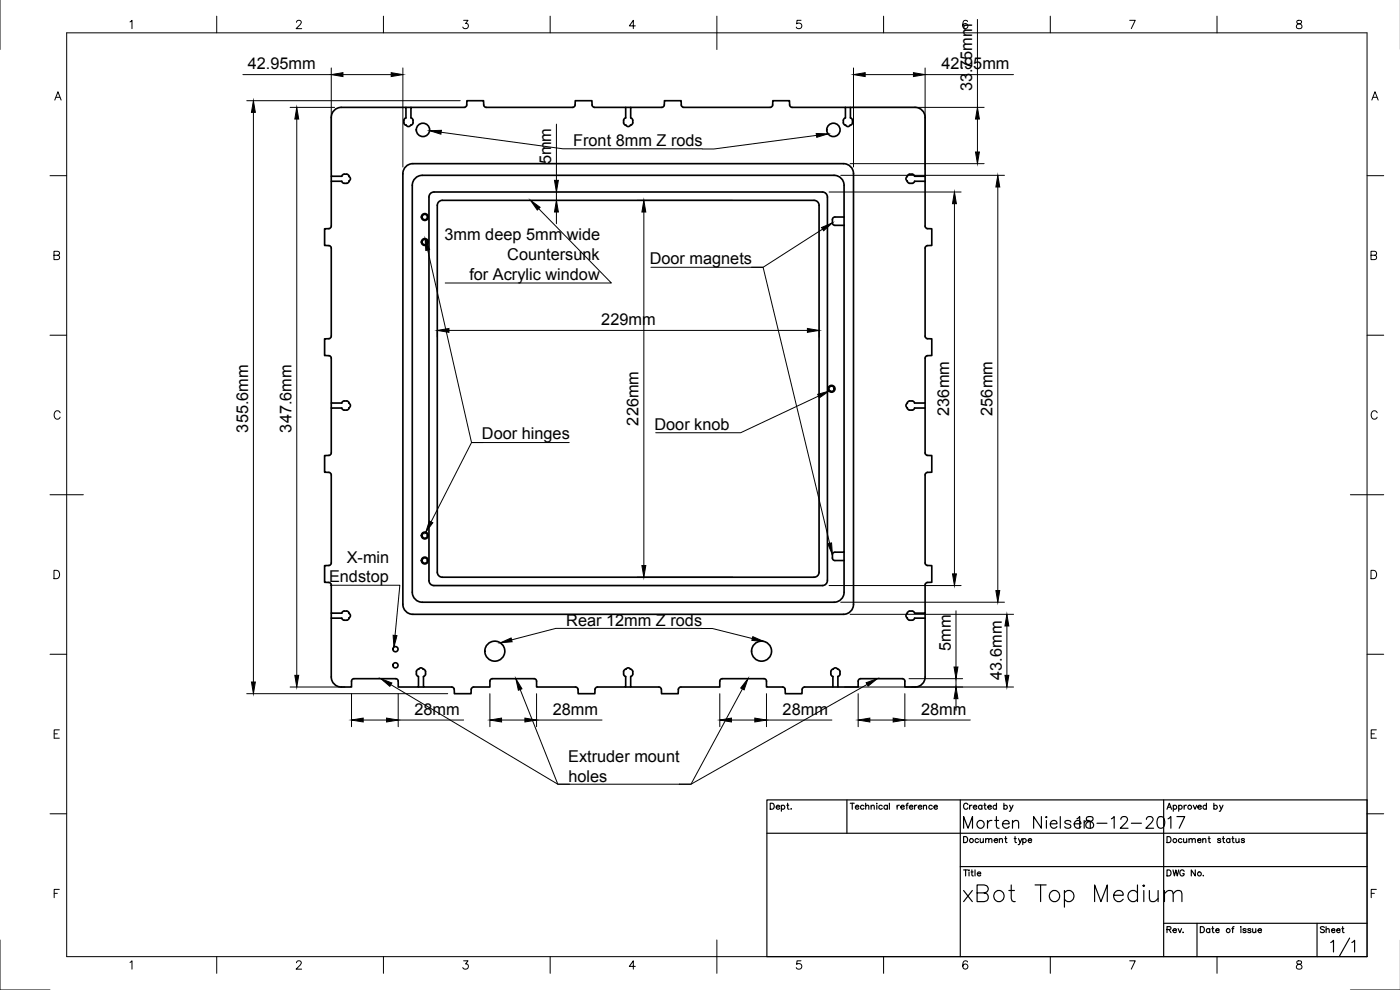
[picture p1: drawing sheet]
<svg xmlns="http://www.w3.org/2000/svg" width="420mm" height="297mm" viewBox="0 0 420 297" stroke-linecap="round" stroke-linejoin="round" font-family="sans-serif">
<!-- layer: Visible -->
<g fill="none" stroke="#000" stroke-width=".5">
<path d="M100.1 33.3a2.99 2.99 0 0 1 2.3-1.1h19.4v3.2a1.22 1.22 0 0 0-.6 1.1 1.22 1.22 0 0 0 .6 1.1 .89 .89 0 0 0 1.5 0 1.22 1.22 0 0 0 .7-1.1 1.22 1.22 0 0 0-.7-1.1v-3.2h16l.7-.4 .1-1.6h5l.1 1.6 .7 .4h25.9l.7-.4 .1-1.6h5l.2 1.6 .6 .4h9.4v3.2l-.3 .1a1.27 1.27 0 0 0 .3 2.1 .89 .89 0 0 0 1.5 0 1.22 1.22 0 0 0 .7-1.1 1.22 1.22 0 0 0-.7-1.1v-3.2h9.6l.4-.4 .1-1.6h5l.1 1.6 .7 .4h25.9l.7-.4 .1-1.6h5l.1 1.6 .7 .4h16v3.2l-.2 .1a1.27 1.27 0 0 0 .2 2.1 .89 .89 0 0 0 1.5 0 1.22 1.22 0 0 0 .7-1.1 1.22 1.22 0 0 0-.7-1.1v-3.2h19.4a3 3 0 0 1 3 3v17.7h-3.1a1.22 1.22 0 0 0-1.1-.7 1.22 1.22 0 0 0-1.1 .7 .89 .89 0 0 0 0 1.5 1.22 1.22 0 0 0 1.1 .7 1.22 1.22 0 0 0 1.1-.7h3.1v13.4l.5 .7 1.5 .1v5l-1.5 .2-.5 .6v26.5l.5 .7 1.5 .1v5l-1.5 .1-.5 .7v13.4h-3.1l-.1-.2a1.27 1.27 0 0 0-2.1 .2 .89 .89 0 0 0 0 1.5 1.22 1.22 0 0 0 1.1 .7 1.22 1.22 0 0 0 1.1-.7h3.1v13.5l.5 .7 1.5 .1v5l-1.5 .1-.5 .7v26.4l.5 .7 1.5 .1v5l-1.5 .1-.4 .4-.1 8.8h-3.1l-.1-.3a1.27 1.27 0 0 0-2.1 .3 .89 .89 0 0 0 0 1.5 1.22 1.22 0 0 0 1.1 .6 1.22 1.22 0 0 0 1.1-.6h3.1v17.6a3 3 0 0 1-3 3h-3l-.1-2-.7-.5h-12.5l-.7 .5-.1 2h-6v-3.1a1.22 1.22 0 0 0 .6-1.1 1.22 1.22 0 0 0-.6-1.1 .89 .89 0 0 0-1.5 0 1.22 1.22 0 0 0-.7 1.1 1.22 1.22 0 0 0 .7 1.1v3.1l-8.8 .1-.4 .4-.1 1.5h-5l-.1-1.5-.4-.4-5.2-.1v-2l-.7-.5h-12.5l-.7 .5-.1 2h-11.7l-.7 .5-.1 1.5h-5l-.1-1.5-.4-.4-8.7-.1v-3.1l.2-.1a1.27 1.27 0 0 0-.2-2.1 .89 .89 0 0 0-1.5 0 1.22 1.22 0 0 0-.7 1.1 1.22 1.22 0 0 0 .7 1.1v3.1l-8.8 .1-.4 .4-.1 1.5h-5l-.1-1.5-.7-.5h-11.7v-2l-.7-.5h-12.5l-.7 .5-.1 2-5.1 .1-.4 .4-.1 1.5h-5l-.1-1.5-.4-.4-8.8-.1v-3.1l.2-.1a1.27 1.27 0 0 0-.2-2.1 .89 .89 0 0 0-1.5 0 1.22 1.22 0 0 0-.7 1.1 1.22 1.22 0 0 0 .7 1.1v3.1h-6.1l-.1-2-.6-.5h-12.6l-.6 .5-.1 2h-3.1a3 3 0 0 1-3-3v-17.6h3.2a1.22 1.22 0 0 0 1.1 .6 1.22 1.22 0 0 0 1.1-.6 .89 .89 0 0 0 0-1.5 1.22 1.22 0 0 0-1.1-.7 1.22 1.22 0 0 0-1.1 .7h-3.2v-8.8l-.4-.4-1.6-.1v-5l1.6-.1 .4-.7v-26.4l-.4-.7-1.6-.1v-5l1.6-.1 .4-.7v-13.5h3.2l.1 .3a1.27 1.27 0 0 0 2.1-.3 .89 .89 0 0 0 0-1.5 1.22 1.22 0 0 0-1.1-.6 1.22 1.22 0 0 0-1.1 .6h-3.2v-13.4l-.4-.7-1.6-.1v-5l1.6-.1 .4-.7v-26.5l-.4-.6-1.6-.2v-5l1.6-.1 .4-.7v-13.4h3.2l.1 .2a1.27 1.27 0 0 0 2.1-.2 .89 .89 0 0 0 0-1.5 1.22 1.22 0 0 0-1.1-.7 1.22 1.22 0 0 0-1.1 .7h-3.2v-17.7l.1-.7zM121.8 32.2h1.5M187.8 32.2h1.5M253.7 32.2h1.5M99.4 52.9v1.5M122 49.8l1.2-.6 .7-.1h129.2a3 3 0 0 1 3 3v129.2a3 3 0 0 1-3 3h-129.2a3 3 0 0 1-3-3v-129.2a3 3 0 0 1 1.1-2.3zM129.4 57.9l.8-.3h116.6a1.5 1.5 0 0 1 1.5 1.5v115.1a1.5 1.5 0 0 1-1.5 1.5h-116.6a1.5 1.5 0 0 1-1.5-1.5v-115.1zM277.6 52.9v1.5M131.9 60.4l.8-.3h111.6a1.5 1.5 0 0 1 1.5 1.5v110.1a1.5 1.5 0 0 1-1.5 1.5h-111.6a1.5 1.5 0 0 1-1.5-1.5v-110.1zM250 65.3l.6-.2h2.7v2.5h-2.7l-.6-.2-.2-.5zM253.3 67.6v98.1h-3l-.5 .7 .1 1.3 .4 .4 3 .1M253.3 65.1v-9.5a3 3 0 0 0-3-3h-123.6a3 3 0 0 0-3 3v122.1a3 3 0 0 0 3 3h123.6a3 3 0 0 0 3-3v-12"/>
<path d="M99.4 120.9v1.5M277.6 120.9v1.5M99.4 184v1.5M277.6 184v1.5M125.6 206.1h1.5M187.8 206.1h1.5M250 206.1h1.5"/>
<circle cx="126.9" cy="39" r="2"/>
<circle cx="250.1" cy="39" r="2"/>
<circle cx="127.5" cy="65.1" r=".8"/>
<circle cx="127.5" cy="72.6" r=".8"/>
<circle cx="127.5" cy="72.6" r="1.03"/>
<circle cx="127.5" cy="65.1" r="1.03"/>
<circle cx="249.6" cy="116.6" r=".8"/>
<circle cx="249.6" cy="116.6" r="1.03"/>
<circle cx="127.5" cy="168.2" r=".8"/>
<circle cx="127.5" cy="160.7" r=".8"/>
<circle cx="127.5" cy="160.7" r="1.03"/>
<circle cx="127.5" cy="168.2" r="1.03"/>
<circle cx="118.7" cy="199.6" r=".78"/>
<circle cx="118.7" cy="194.8" r=".78"/>
<circle cx="148.5" cy="195.4" r="3"/>
<circle cx="228.6" cy="195.4" r="3"/>
</g>
<!-- layer: Border -->
<g fill="none" stroke="#000" stroke-width=".3">
<path d="M0 -.1v15M20 9.9h390.3v277.1h-390.3zM39 6.6l.6-.5v2.5M65 4.8v5.1M89 6.7l.5-.6 .8 .2a.78 .78 0 0 1-.2 1.1l-1.2 1.2h1.6M115.1 4.8v5.1M139.1 6.1h1.3l-.7 1a.83 .83 0 0 1 .7 1.3 .83 .83 0 0 1-1.5-.3M165.1 4.8v5.1M190.7 7.8h-1.8l1.2-1.7v2.5M215.1 4.8v10.1M240.4 6.1h-1.2l-.1 1.1a.88 .88 0 0 1 1.3-.1 .88 .88 0 0 1-.1 1.4 .88 .88 0 0 1-1.3-.4M265.2 4.8v5.1"/>
<path d="M290.4 6.5a.74 .74 0 0 0-1.1-.3 1.43 1.43 0 0 0 .5 2.4 .78 .78 0 0 0 .7-.8 .78 .78 0 0 0-.8-.8 .78 .78 0 0 0-.8 .8M315.2 4.8v5.1M339 6.1h1.7l-1.2 2.5M365.2 4.8v5.1M389.3 6.2a.51 .51 0 0 0 .2 .9 .9 .9 0 0 1 1.1 .3 .9 .9 0 0 1-.1 1.1l-.8 .1a.72 .72 0 0 1-.7-.8 .72 .72 0 0 1 .8-.6l.5-.1a.51 .51 0 0 0 .2-.9zM16.4 30l1-2.5 .9 2.5M16.8 29.2h1.2M411.7 30l1-2.5 .9 2.5M412.1 29.2h1.1M15 52.7h5M410.3 52.7h5M16.2 76.6l1.4-.1 .3-.4-.2-.5-.4-.2h-1.1v2.5h1.1a.66 .66 0 0 0 .6-.7 .66 .66 0 0 0-.6-.6"/>
<path d="M411.5 76.6l1.4-.1 .2-.4-.1-.5-.5-.2h-1v2.5h1a.66 .66 0 0 0 .7-.7 .66 .66 0 0 0-.7-.6M15 100.6h5M410.3 100.6h5M18 123.9a.92 .92 0 0 0-1-.6 .92 .92 0 0 0-.7 .9v.6a.92 .92 0 0 0 .7 1 .92 .92 0 0 0 1-.6M413.3 123.9a.92 .92 0 0 0-1-.6 .92 .92 0 0 0-.8 .9v.6a.92 .92 0 0 0 .8 1 .92 .92 0 0 0 1-.6M15 148.4h10M405.3 148.4h10M16.2 171.1h.8a1.34 1.34 0 0 1 .9 1.3 1.34 1.34 0 0 1-.9 1.2h-.8zM411.5 171.1h.8a1.34 1.34 0 0 1 .9 1.3 1.34 1.34 0 0 1-.9 1.2h-.8zM15 196.3h5M410.3 196.3h5M17.8 219h-1.5v2.5h1.5"/>
<path d="M413.1 219h-1.6v2.5h1.6M16.3 220.2h.9M411.5 220.2h1M15 244.2h5M410.3 244.2h5M16.3 268h.9M17.8 266.9h-1.5v2.5M411.5 268h1M413.1 266.9h-1.6v2.5M0 282v15h15M39 288.8l.6-.5v2.5M65 287v5"/>
<path d="M89 288.9l.5-.6 .8 .2a.78 .78 0 0 1-.2 1.1l-1.2 1.2h1.6M115.1 287v5M139.1 288.3h1.3l-.7 .9a.83 .83 0 0 1 .7 1.4 .83 .83 0 0 1-1.5-.3M165.1 287v5M190.7 290h-1.8l1.2-1.7v2.5M215.1 282v10M240.4 288.3h-1.2l-.1 1.1a.88 .88 0 0 1 1.3-.1 .88 .88 0 0 1-.1 1.4 .88 .88 0 0 1-1.3-.4M265.2 287v5M290.4 288.6a.74 .74 0 0 0-1.1-.2 1.43 1.43 0 0 0 .5 2.4 .78 .78 0 0 0 .7-.8 .78 .78 0 0 0-.8-.8 .78 .78 0 0 0-.8 .8M315.2 287v5M339 288.3h1.7l-1.2 2.5M365.2 287v5"/>
<path d="M389.3 288.4a.51 .51 0 0 0 .2 .8 .9 .9 0 0 1 1.1 .4 .9 .9 0 0 1-.1 1.1l-.8 .1a.72 .72 0 0 1-.7-.8 .72 .72 0 0 1 .8-.6l.5-.2a.51 .51 0 0 0 .2-.8zM405.3 297h14.9"/>
</g>
<!-- layer: TitleBlock -->
<g fill="none" stroke="#000" stroke-width=".35">
<path d="M230.2 240h180.1v47h-180.1zM230.2 250h180.1M231.2 241h.6a.96 .96 0 0 1 .6 .9 .96 .96 0 0 1-.6 .9h-.6zM233 242.1h1a.58 .58 0 0 0-.6-.4 .58 .58 0 0 0-.6 .5 .58 .58 0 0 0 .6 .6l.6-.3M234.5 241.9a.57 .57 0 0 1 .8-.1 .57 .57 0 0 1 0 .8 .57 .57 0 0 1-.8-.1M234.5 241.6v1.8M236.1 241.6h.6M236.4 241v1.5l.4 .3M237.4 242.6l.1 .1M254.2 240v10M255.2 241h1.2M255.8 241v1.8"/>
<path d="M256.7 242.1h1a.58 .58 0 0 0-.6-.4 .58 .58 0 0 0-.5 .5 .58 .58 0 0 0 .5 .6l.6-.3M259.3 241.9a.57 .57 0 0 0-.9-.1 .57 .57 0 0 0 0 .8 .57 .57 0 0 0 .9-.1M259.8 241.9l.4-.3 .5 .1v1.1M259.8 241v1.8M261.4 241.9l.5-.3 .4 .1 .1 1.1M261.4 241.6v1.2M263.1 241v.2zM263.1 241.6v1.2M264.8 241.9a.58 .58 0 0 0-.9-.1 .58 .58 0 0 0 0 .8 .58 .58 0 0 0 .9-.1M266.3 241.9a.58 .58 0 0 0-.8-.1 .58 .58 0 0 0 0 .8 .58 .58 0 0 0 .8-.1M266.3 241.6v1.2M266.9 241v1.8"/>
<path d="M269.2 241.6v1.2M269.9 241.6l-.4 .1-.3 .4M270.3 242.1h1.1a.58 .58 0 0 0-.7-.4 .58 .58 0 0 0-.5 .5 .58 .58 0 0 0 .6 .6l.6-.3M271.9 241.6h.6M272.6 241l-.4 .3v1.5M272.9 242.1h1.1a.58 .58 0 0 0-.7-.4 .58 .58 0 0 0-.5 .5 .58 .58 0 0 0 .6 .6l.6-.3M274.5 241.6v1.2M275.2 241.6l-.5 .1-.2 .4M275.6 242.1h1a.58 .58 0 0 0-.6-.4 .58 .58 0 0 0-.5 .5 .58 .58 0 0 0 .5 .6l.6-.3M277.1 241.9l.5-.3 .4 .1 .1 1.1M277.1 241.6v1.2M279.8 241.9a.57 .57 0 0 0-.9-.1 .57 .57 0 0 0 0 .8 .57 .57 0 0 0 .9-.1"/>
<path d="M280.3 242.1h1a.58 .58 0 0 0-.6-.4 .58 .58 0 0 0-.5 .5 .58 .58 0 0 0 .5 .6l.6-.3M288.2 240v47M289.2 251h.6a.96 .96 0 0 1 .6 .9 .96 .96 0 0 1-.6 .9h-.6zM290.5 241.4a.66 .66 0 0 0-.8-.4 .66 .66 0 0 0-.5 .7v.4a.66 .66 0 0 0 .5 .7 .66 .66 0 0 0 .8-.4M291 241.6v1.2M291.7 241.6l-.5 .1-.2 .4M292.1 242.1h1a.58 .58 0 0 0-.6-.4 .58 .58 0 0 0-.5 .5 .58 .58 0 0 0 .5 .6l.6-.3M293.7 251.9a.57 .57 0 0 0-.9-.1 .57 .57 0 0 0 0 .8 .57 .57 0 0 0 .9 0M294.2 251.6l.1 1.1 .4 .1 .4-.3M294.7 241.9a.57 .57 0 0 0-.9-.1 .57 .57 0 0 0 0 .8 .57 .57 0 0 0 .9-.1M294.7 241.6v1.2M295.1 251.6v1.2"/>
<path d="M295.3 241.6h.6M295.5 241v1.5l.5 .3M295.8 252l.4-.4 .5 .1v1.1M295.8 251.6v1.2M296.5 242.1h1a.58 .58 0 0 0-.6-.4 .58 .58 0 0 0-.5 .5 .58 .58 0 0 0 .5 .6l.6-.3M296.7 252l.5-.4 .4 .1 .1 1.1M298.4 252.1h1a.58 .58 0 0 0-.6-.4 .58 .58 0 0 0-.5 .5 .58 .58 0 0 0 .5 .6l.6-.2M299.1 241.9a.57 .57 0 0 0-.9-.1 .57 .57 0 0 0 0 .8 .57 .57 0 0 0 .9-.1M299.1 241v1.8M299.9 252l.4-.4 .5 .1 .1 1.1M299.9 251.6v1.2M301.3 241.9a.57 .57 0 0 1 .8-.1 .57 .57 0 0 1 0 .8 .57 .57 0 0 1-.8-.1"/>
<path d="M301.3 241v1.8M301.8 251v1.5l.4 .3M303 241.6l.5 1.2 .5-1.2M304.6 251v1.5l.5 .3M305.7 251.6l.5 1.2 .5-1.2M306.2 252.8l-.4 .6h-.2M306.9 251.9a.57 .57 0 0 1 .9-.1 .57 .57 0 0 1 0 .8 .57 .57 0 0 1-.9 0M306.9 251.6v1.8M308.6 252.1h1a.58 .58 0 0 0-.6-.4 .58 .58 0 0 0-.5 .5 .58 .58 0 0 0 .5 .6l.6-.2M349.2 240v47M350.2 242.8l.7-1.8 .7 1.8M350.2 251h.6a.96 .96 0 0 1 .7 .9 .96 .96 0 0 1-.7 .9h-.6z"/>
<path d="M352.1 241.9a.58 .58 0 0 1 .9-.1 .58 .58 0 0 1 0 .8 .58 .58 0 0 1-.9-.1M352.1 241.6v1.8M353.7 241.9a.57 .57 0 0 1 .9-.1 .57 .57 0 0 1 0 .8 .57 .57 0 0 1-.9-.1M353.7 241.6v1.8M354.7 251.9a.57 .57 0 0 0-.9-.1 .57 .57 0 0 0 0 .8 .57 .57 0 0 0 .9 0M355.2 251.6l.1 1.1 .4 .1 .4-.3M355.4 241.6v1.2M356.1 241.6l-.5 .1-.2 .4M356.1 251.6v1.2M356.8 252l.5-.4 .4 .1 .1 1.1M356.8 251.6v1.2M357.8 252l.4-.4 .4 .1 .1 1.1"/>
<path d="M358.1 241.6l.5 1.2 .6-1.2M359.4 252.1h1a.58 .58 0 0 0-.6-.4 .58 .58 0 0 0-.5 .5 .58 .58 0 0 0 .5 .6l.6-.2M359.5 242.1h1a.58 .58 0 0 0-.6-.4 .58 .58 0 0 0-.5 .5 .58 .58 0 0 0 .5 .6l.6-.3M361 252l.4-.4 .4 .1 .1 1.1M361 251.6v1.2M362.1 241.9a.57 .57 0 0 0-.9-.1 .57 .57 0 0 0 0 .8 .57 .57 0 0 0 .9-.1M362.1 241v1.8M362.6 251.6h.6M362.8 251v1.5l.5 .3M364.3 241.9a.57 .57 0 0 1 .8-.1 .57 .57 0 0 1 0 .8 .57 .57 0 0 1-.8-.1M364.3 241v1.8M366 241.6l.5 1.2 .5-1.2"/>
<path d="M366.4 251.9l-.4-.3-.5 .1v.3l.8 .3 .1 .3-.4 .2-.6-.2M366.5 242.8l-.2 .5-.4 .1M366.9 251.6h.6M367.1 251v1.5l.5 .3M369.1 251.9a.57 .57 0 0 0-.8-.1 .57 .57 0 0 0 0 .8 .57 .57 0 0 0 .8 0M369.1 251.6v1.2M369.7 251.6h.6M370 251v1.5l.4 .3M370.9 251.6l.1 1.1 .4 .1 .4-.3M371.8 251.6v1.2M373.5 251.9l-.4-.3-.5 .1v.3l.8 .3 .1 .3-.4 .2-.6-.2M288.2 260h122.1"/>
<path d="M349.2 277h61.1M350.2 278.9l1.1-.1v-.6l-1.1-.2v1.8M350.8 278.9l.6 .9M352 279.1h1.1a.58 .58 0 0 0-.7-.4 .58 .58 0 0 0-.5 .6 .58 .58 0 0 0 .6 .5l.6-.2M353.6 278.6l.5 1.2 .5-1.2M355 279.7h.1M359.2 277v10M360.2 278h.6a.96 .96 0 0 1 .7 .9 .96 .96 0 0 1-.7 .9h-.6zM361.1 262.6l.1 .1M363.1 278.9a.57 .57 0 0 0-.9-.1 .57 .57 0 0 0 0 .9 .57 .57 0 0 0 .9-.1M363.1 278.6v1.2M363.7 278.6h.6"/>
<path d="M363.9 278v1.5l.5 .3M364.9 279.1h1a.58 .58 0 0 0-.6-.4 .58 .58 0 0 0-.5 .6 .58 .58 0 0 0 .5 .5l.6-.2M369.7 278.6h.6M370.4 278l-.5 .4v1.4M372.4 278v.2zM372.4 278.6v1.2M374 278.9l-.4-.3-.5 .1v.4l.8 .2 .1 .3-.4 .2-.6-.2M375.4 278.9l-.3-.3-.6 .3 .8 .4v.4l-.5 .1-.3-.2M375.9 278.6l.1 1.1 .4 .1 .5-.3M376.9 278.6v1.2M377.6 279.1h1a.58 .58 0 0 0-.6-.4 .58 .58 0 0 0-.6 .6 .58 .58 0 0 0 .6 .5l.6-.2M395.3 277v10"/>
<path d="M399.4 282.8l.8-.7v3.5M405 281.5l-3 5.3M405.7 282.8l.8-.7v3.5"/>
<circle cx="291.5" cy="252.2" r=".6"/>
<circle cx="352.6" cy="252.2" r=".6"/>
<circle cx="357" cy="242.2" r=".6"/>
<circle cx="360" cy="262.2" r=".6"/>
<circle cx="368.6" cy="279.2" r=".59"/>
</g>
<!-- layer: Dimensions -->
<g fill="none" stroke="#000" stroke-width=".3">
<path d="M293.3 5.8v26.4M72.9 22.4h26.5M74 30.2h64.1M76.1 33.7v170.9M87.1 32.2h13.3M89.1 35.7v166.9M99.4 20.4v30.5M102.9 22.4h14.5M120.9 20.4v29.7M167 37.2v16.9M255.7 32.2h39.6M256.1 20.4v29.7"/>
<path d="M259.6 22.4h14.5M277.6 20.4v30.5M277.6 22.4h26.6M293.3 35.7v9.9M167 57.6v2.5M248.8 57.6h39.6M252.3 52.6h49.2M255.1 49.1h40.2M299.5 56.1v121.1M167 63.6v3.5M191.2 60.1h28.6M193.2 63.6v106.1"/>
<path d="M286.4 61.1v111.1M131.2 99.1v2M134.7 99.1h107.6M245.8 99.1v2M191.2 173.2h28.6M248.8 175.7h39.6M252.3 180.7h49.2M255.1 184.3h49.1M286.9 183.3v16.8M302.2 187.8v14.8M74 208.1h60.4M87.1 206.1h16.4"/>
<path d="M105.5 208.1v9.9M109 216h7M119.5 208.1v9.9M119.5 216h19.6M147 208.1v9.9M150.5 216h7M161 216h19.7M161 208.1v9.9M216 208.1v9.9M219.5 216h7M230 216h19.7M230 208.1v9.9"/>
<path d="M253.5 206.1h50.7M257.5 208.1v9.9M261 216h7.1M271.6 216h19.6M271.6 208.1v9.9M272.8 203.6h16.1M286.9 203.6v2.5M286.9 209.6v3.5"/>
</g>
<g fill="#000" stroke="#000" stroke-width=".3">
<path d="M76.1 30.2l.5 3.5h-1.1zM89.1 32.2l.5 3.5h-1.1zM99.4 22.4l3.5-.6v1.2zM117.4 21.8l3.5 .6-3.5 .6zM256.1 22.4l3.5-.6v1.2zM274.1 21.8l3.5 .6-3.5 .6zM293.3 32.2l.6 3.5h-1.1zM166.4 54.1h1.2l-.6 3.5zM292.8 45.6h1.1l-.6 3.5zM299.5 52.6l.5 3.5h-1.1zM167 60.1l.6 3.5h-1.2zM193.2 60.1l.6 3.5h-1.2z"/>
<path d="M286.4 57.6l.6 3.5h-1.1zM131.2 99.1l3.5-.5v1.1zM242.3 98.6l3.5 .5-3.5 .6zM192.6 169.7h1.2l-.6 3.5zM285.9 172.2h1.1l-.6 3.5zM298.9 177.2h1.1l-.5 3.5zM302.2 184.3l.6 3.5h-1.2zM75.5 204.6h1.1l-.5 3.5zM88.5 202.6h1.1l-.5 3.5zM105.5 216l3.5-.5v1.1zM116 215.5l3.5 .5-3.5 .6zM147 216l3.5-.5v1.1z"/>
<path d="M157.5 215.5l3.5 .5-3.5 .6zM216 216l3.5-.5v1.1zM226.5 215.5l3.5 .5-3.5 .6zM257.5 216l3.5-.5v1.1zM268.1 215.5l3.5 .5-3.5 .6zM286.9 206.1l.6 3.5h-1.2zM286.3 200.1h1.2l-.6 3.5zM301.6 202.6h1.2l-.6 3.5z"/>
</g>
<!-- layer: Annotations -->
<g fill="#000" stroke="#000" stroke-width=".3">
<path d="M128.9 39.2l3.6-.1-.2 1.2zM245 40l3.5 .2-3.4 1zM127.6 71.6l1.3 3.3-1.1 .2zM159.2 60.1l2.9 2.1-.8 .8zM246.6 68.3l3.2-1.4-2.6 2.3zM245.4 118.3l3.4-.9-2.9 2zM128.9 156.3l1 .5-2.1 2.9zM248.4 163.2l1.2-.3 .2 3.5zM118 190.6l1.1 .1-.9 3.4zM150.2 192.9l3.2-1.5 .3 1.2zM225.9 191l3.3 1.4-3.6-.2zM114.3 203.6l3.3 1.3-.6 1z"/>
<path d="M154.8 203.6l1.9 3.1-1.1 .4zM224.5 203.6l-1.2 3.4-1-.6zM259.9 204.8l3.4-1.2-2.8 2.3z"/>
</g>
<g fill="none" stroke="#000" stroke-width=".3">
<path d="M132.4 39.7l36.5 4.9h41.8M245 40.6l-30.8 4.1h-3.5M128.4 75l13.1 57.8h3.5M161.7 62.6l21.8 22.3h-49.9M246.9 68.8l-17.9 11.4h-33.6M225.5 80.2h3.5l20 82.8M245.7 118.8l-23.4 11h-25.5M170.8 132.8h-29.3l-12.1 23.8M99.1 175.6h20.9l-1.4 15.1M210.3 188.6h3.5l12 3M210.5 188.5h-43.7l-13.3 3.5M117.3 205.4l50.1 29.9h3.5"/>
<path d="M156.1 206.9l11.3 28.4h36.5M260.2 205.4l-52.8 29.9h-3.5h3.5l15.4-28.6"/>
</g>
<text font-size="11" x="287.9" y="273.4">xBot Top Medium</text>
<g font-size="7.1">
<text x="287.9" y="249.8">Morten Nielsen</text>
<text x="321.7" y="249.8">18-12-2017</text>
</g>
<g font-size="4.9">
<text x="74.3" y="20.8">42.95mm</text>
<text x="282.6" y="20.8">42.95mm</text>
<text x="291.8" y="27.4" transform="rotate(-90 291.8 27.4)">33.75mm</text>
<text x="172" y="43.9">Front 8mm Z rods</text>
<text x="165.4" y="49.3" transform="rotate(-90 165.4 49.3)">5mm</text>
<text x="133.4" y="72.1">3mm deep 5mm wide</text>
<text x="152.3" y="78">Countersunk</text>
<text x="140.9" y="83.9">for Acrylic window</text>
<text x="195" y="79.2">Door magnets</text>
<text x="180.5" y="97.6">229mm</text>
<text x="284.9" y="124.7" transform="rotate(-90 284.9 124.7)">236mm</text>
<text x="297.9" y="124.7" transform="rotate(-90 297.9 124.7)">256mm</text>
<text x="74.5" y="129.8" transform="rotate(-90 74.5 129.8)">355.6mm</text>
<text x="87.5" y="129.8" transform="rotate(-90 87.5 129.8)">347.6mm</text>
<text x="144.6" y="131.7">Door hinges</text>
<text x="191.7" y="127.7" transform="rotate(-90 191.7 127.7)">226mm</text>
<text x="196.4" y="129.1">Door knob</text>
<text x="104.1" y="168.8">X-min</text>
<text x="98.7" y="174.6">Endstop</text>
<text x="169.9" y="187.8">Rear 12mm Z rods</text>
<text x="285.3" y="195.3" transform="rotate(-90 285.3 195.3)">5mm</text>
<text x="300.6" y="203.9" transform="rotate(-90 300.6 203.9)">43.6mm</text>
<text x="124.4" y="214.5">28mm</text>
<text x="165.9" y="214.5">28mm</text>
<text x="234.9" y="214.5">28mm</text>
<text x="276.4" y="214.5">28mm</text>
<text x="170.5" y="228.8">Extruder mount</text>
<text x="170.6" y="234.6">holes</text>
<text x="394.8" y="281.2">Sheet</text>
</g>
</svg>
